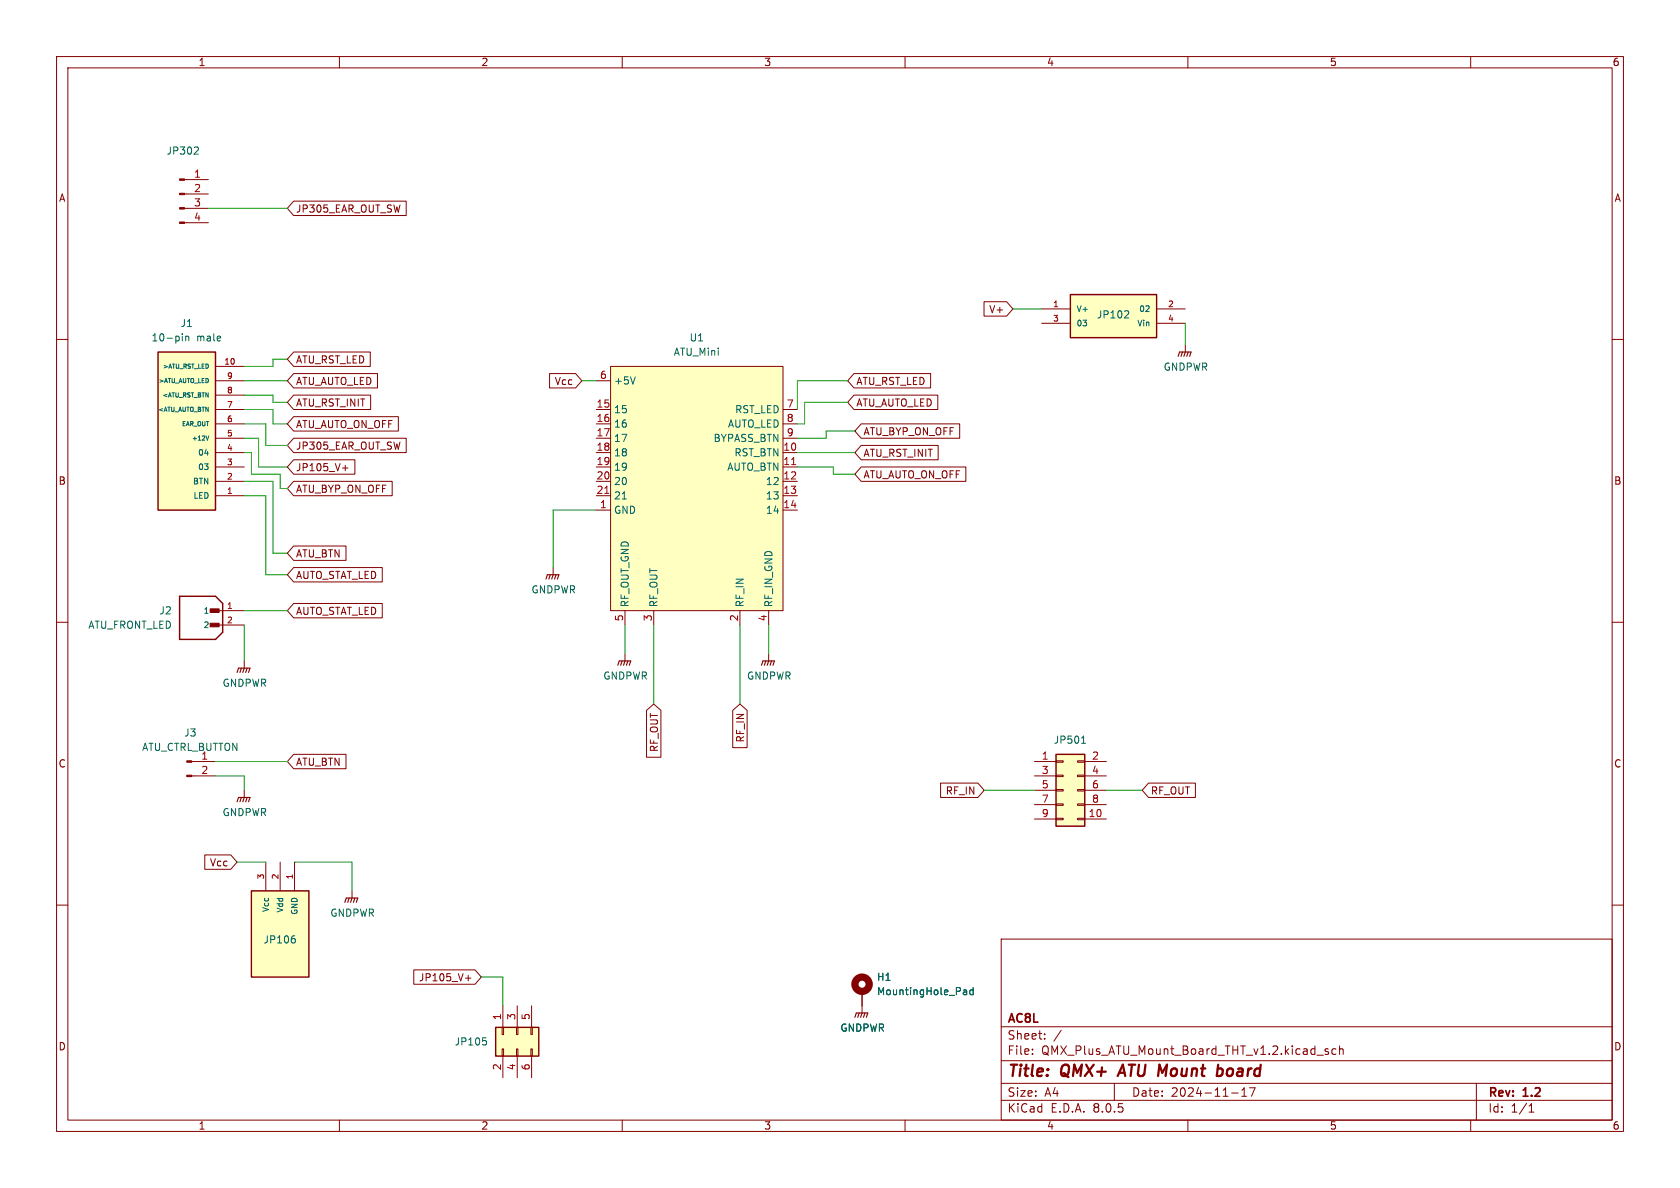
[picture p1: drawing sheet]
<svg xmlns="http://www.w3.org/2000/svg" width="297mm" height="210mm" viewBox="0 0 297 210" stroke-linecap="round" stroke-linejoin="round" font-family="sans-serif">
<g fill="none" stroke="#840000" stroke-width=".18">
<path d="M10 10h277v190h-277zM12 12h273v186h-273zM60 10v2M110 10v2M160 10v2M210 10v2M260 10v2M10 60h2M285 60h2M10 110h2M285 110h2M10 160h2"/>
<path d="M285 160h2M177 166h108v32h-108zM60 198v2M110 198v2M160 198v2M177 194.5h108M177 191.5h108M177 187.5h108M177 181.5h108M182.5 186.3v.1M182.5 185.5v.1M184.7 183.6v.1"/>
<path d="M184.7 182.8v.1M187.6 182.1l-1.3 2M197 191.5v3M210 198v2M217.7 193.2h1.2M219.5 193.8h.9M219.5 192.7l.5-.4v1.5M220.9 192.3h1l-.7 1.5M232.8 186.5h1.2M234.8 185.5l-.3-.1-.3 .2 .1 .2 .5 .2v.3h-.6M236.2 185.5l-.5-.1-.2 .3v.4l.1 .2h.6M236.8 185.5l.2-.1 .4 .1 .1 .9"/>
<path d="M236.8 184.9v1.5M260 198v2M261 191.5v6.5M270.3 196.6h.9M270.3 195.5l.4-.4v1.5"/>
</g>
<path d="M198.5 188.2l-.9 2M215.8 188.9l.4 .4-.1 .5-.2 .3" fill="none" stroke="#840000" stroke-width=".4"/>
<path d="M27.9 62.2h10.2v28h-10.2z" fill="#ffffc2"/>
<path d="M27.9 62.2h10.2v28h-10.2z" fill="none" stroke="#840000" stroke-width=".25"/>
<path d="M38.1 64.8h5.1M38.1 77.5h5.1M38.1 74.9h5.1M38.1 72.4h5.1M38.1 69.9h5.1M38.1 67.3h5.1M38.1 87.6h5.1M38.1 82.6h5.1M38.1 80h5.1M38.1 85.1h5.1M135.9 115.6v1.2M152.4 175.3v2.5" fill="none" stroke="#840000" stroke-width=".18"/>
<path d="M32.2 59v.1M32.2 59.4v.9M32.8 59.4v.9M32.8 59.5l.2-.1 .3 .1 .1 .8M36.4 77.1l.3 .7 .2-.7M170.5 175h.2l.2 .2v.6M170.9 175.8h-.4M170.9 175.3l-.4 .1M172 175.1l-.3-.1-.3 .2 .2 .6h.4M172 174.6v1.2" fill="none" stroke="#006464" stroke-width=".18"/>
<circle cx="152.4" cy="174" r="1.27" fill="none" stroke="#840000" stroke-width="1.3"/>
<path d="M134.6 117.6l.3-.8h2l-.2 .8M135.4 116.8l-.3 .8M135.9 116.8l-.3 .8M136.4 116.8l-.3 .8" fill="none" stroke="#840000" stroke-width=".2"/>
<path d="M189.2 52.1h15.3v7.6h-15.3z" fill="#ffffc2"/>
<path d="M189.2 52.1h15.3v7.6h-15.3z" fill="none" stroke="#840000" stroke-width=".25"/>
<path d="M184.1 54.6h5.1M184.1 57.2h5.1M204.5 54.6h5M204.5 57.2h5M209.5 61v1.2M110.5 115.6v1.2" fill="none" stroke="#840000" stroke-width=".18"/>
<path d="M199.3 54.9l.2 .3v.3l-.7 .7h.7" fill="none" stroke="#006464" stroke-width=".18"/>
<path d="M208.3 63l.2-.8h2.1l-.3 .8M209 62.2l-.2 .8M209.5 62.2l-.2 .8M210.1 62.2l-.3 .8M109.2 117.6l.3-.8h2l-.2 .8M110 116.8l-.3 .8M110.5 116.8l-.3 .8M111 116.8l-.3 .8" fill="none" stroke="#840000" stroke-width=".2"/>
<path d="M186.7 133.4h5.1v12.7h-5.1z" fill="#ffffc2"/>
<g fill="none" stroke="#840000" stroke-width=".18">
<path d="M32.6 39.4h4.2M32.6 36.8h4.2M32.6 34.3h4.2M32.6 31.8h4.2M38.1 108h5.1M38.1 110.5h5.1M97.8 100.3v1.3M33.9 134.6h4.2M33.9 137.2h4.2M43.2 139.7v1.3M182.9 134.6h3.8M182.9 137.2h3.8"/>
<path d="M182.9 139.7h3.8M186.7 139.6h1.3v.2h-1.3zM186.7 137h1.3v.3h-1.3zM186.7 134.5h1.3v.2h-1.3zM190.5 139.6h1.3v.2h-1.3zM190.5 137h1.3v.3h-1.3zM190.5 134.5h1.3v.2h-1.3zM191.8 134.6h3.8M191.8 137.2h3.8M191.8 139.7h3.8M182.9 144.8h3.8M182.9 142.2h3.8"/>
<path d="M186.7 144.7h1.3v.2h-1.3zM186.7 142.1h1.3v.3h-1.3zM190.5 144.7h1.3v.2h-1.3zM190.5 142.1h1.3v.3h-1.3zM191.8 144.8h3.8M191.8 142.2h3.8M152.4 177.8v1.3"/>
</g>
<path d="M31.7 105.4h6.4l1.3 1.3v5.1l-1.3 1.2h-6.4zM186.7 133.4h5.1v12.7h-5.1z" fill="none" stroke="#840000" stroke-width=".25"/>
<path d="M34.8 26l.3 .2-.1 .3-.7 .7h.8M191.2 131.4h.7M191.4 130.3l.2-.2v1.3" fill="none" stroke="#006464" stroke-width=".18"/>
<g fill="#840000" stroke="#840000" stroke-width=".18">
<path d="M31.7 39.2h.9v.3h-.9z"/>
<path d="M31.7 36.7h.9v.3h-.9z"/>
<path d="M31.7 34.2h.9v.2h-.9z"/>
<path d="M31.7 31.6h.9v.3h-.9z"/>
<path d="M37.1 110.2h1.6v.6h-1.6z"/>
<path d="M37.1 107.6h1.6v.7h-1.6z"/>
<path d="M33 137h.9v.3h-.9z"/>
<path d="M33 134.5h.9v.2h-.9z"/>
</g>
<path d="M96.5 102.4l.3-.8h2l-.2 .8M97.3 101.6l-.3 .8M97.8 101.6l-.3 .8M98.3 101.6l-.3 .8M41.9 141.7l.3-.7h2l-.3 .7M42.7 141l-.3 .7M43.2 141l-.3 .7M43.7 141l-.3 .7M151.1 179.8l.3-.7h2l-.2 .7M151.9 179.1l-.3 .7M152.4 179.1l-.3 .7M152.9 179.1l-.2 .7" fill="none" stroke="#840000" stroke-width=".2"/>
<path d="M107.9 64.8h30.5v43.2h-30.5z" fill="#ffffc2"/>
<g fill="none" stroke="#840000" stroke-width=".18">
<path d="M105.4 72.4h2.5M105.4 74.9h2.5M105.4 77.5h2.5M105.4 67.3h2.5M107.9 64.8h30.5v43.2h-30.5zM138.4 72.4h2.6M138.4 74.9h2.6M138.4 77.5h2.6M105.4 90.2h2.5M105.4 80h2.5M105.4 82.6h2.5M105.4 85.1h2.5"/>
<path d="M105.4 87.6h2.5M138.4 90.2h2.6M138.4 80h2.6M138.4 82.6h2.6M138.4 85.1h2.6M138.4 87.6h2.6M110.5 108v2.5M115.6 108v2.5M130.8 108v2.5M135.9 108v2.5"/>
</g>
<path d="M106.9 87.2h.7M139.9 82.1h.8" fill="none" stroke="#a90000" stroke-width=".18"/>
<path d="M112.3 66.6l-.4 1.3M110 88.2h.7" fill="none" stroke="#006464" stroke-width=".18"/>
<path d="M87.6 181.6h7.6v5.1h-7.6z" fill="#ffffc2"/>
<g fill="none" stroke="#840000" stroke-width=".18">
<path d="M43.2 116.8v1.3M62.2 157.5v1.3M88.9 177.8v3.8M91.4 177.8v3.8M94 177.8v3.8M88.8 181.6h.2v1.3h-.2zM88.8 185.4h.2v1.3h-.2zM88.9 186.7v3.8M91.3 181.6h.3v1.3h-.3zM91.3 185.4h.3v1.3h-.3zM91.4 186.7v3.8M93.9 181.6h.2v1.3h-.2z"/>
<path d="M93.9 185.4h.2v1.3h-.2zM94 186.7v3.8"/>
</g>
<path d="M87.6 181.6h7.6v5.1h-7.6z" fill="none" stroke="#840000" stroke-width=".25"/>
<path d="M85.3 183.5h.6M85.8 183.9l.2 .3v.3l-.2 .2" fill="none" stroke="#006464" stroke-width=".18"/>
<path d="M41.9 118.9l.3-.8h2l-.3 .8M42.7 118.1l-.3 .8M43.2 118.1l-.3 .8M43.7 118.1l-.3 .8M61 159.5l.2-.7h2l-.2 .7M61.7 158.8l-.2 .7M62.2 158.8l-.2 .7M62.7 158.8l-.2 .7" fill="none" stroke="#840000" stroke-width=".2"/>
<path d="M44.4 157.5h10.2v15.2h-10.2z" fill="#ffffc2"/>
<path d="M44.4 157.5h10.2v15.2h-10.2z" fill="none" stroke="#840000" stroke-width=".25"/>
<g fill="none" stroke="#840000" stroke-width=".18">
<path d="M51.9 35.6h19.9v2.5h-19.9l-1.1-1.3zM174 53.3h4l1.1 1.3-1.1 1.3h-4zM51.9 77.5h19.9v2.5h-19.9l-1.1-1.3zM51.9 73.7h18.5v2.5h-18.5l-1.1-1.3zM51.9 66h14.8v2.6h-14.8l-1.1-1.3zM51.9 69.8h13.6v2.6h-13.6l-1.1-1.3zM51.9 62.2h13.6v2.6h-13.6l-1.1-1.3zM97.2 66h4.6l1.1 1.3-1.1 1.3h-4.6zM151 66h13.5v2.6h-13.5l-1.1-1.3zM151 69.8h14.8v2.6h-14.8l-1.1-1.3zM152.2 74.9h17.5v2.6h-17.5l-1.1-1.3zM152.2 78.7h13.7v2.6h-13.7l-1.1-1.3z"/>
<path d="M51.9 96.5h9.3v2.6h-9.3l-1.1-1.3zM51.9 85.1h17.4v2.5h-17.4l-1.1-1.2zM51.9 81.3h10.8v2.5h-10.8l-1.1-1.2zM60.6 82.7h.9M61 82.3v.9M152.2 82.5h18.6v2.6h-18.6l-1.1-1.3zM51.9 106.7h15.7v2.5h-15.7l-1.1-1.2zM51.9 100.3h15.7v2.6h-15.7l-1.1-1.3zM51.9 133.3h9.3v2.6h-9.3l-1.1-1.3zM114.3 125.6l1.3-1.1 1.2 1.1v8.3h-2.5zM129.5 125.6l1.3-1.1 1.3 1.1v6.6h-2.6zM166.3 138.4h6.6l1.1 1.3-1.1 1.3h-6.6z"/>
<path d="M203 138.4h8.3v2.6h-8.3l-1.1-1.3zM36.2 151.1h4.6l1.1 1.3-1.1 1.3h-4.6zM47 152.4v5.1M49.5 152.4v5.1M52.1 152.4v5.1M73.1 171.4h10.9l1.1 1.3-1.1 1.3h-10.9zM82.3 172.9h1M82.8 172.4v1M152.4 175.3v2.5"/>
</g>
<path d="M51.9 165.4h.2M52 165.9l.2 .3v.3l-.2 .2M170.5 175h.2l.2 .2v.6M170.9 175.8h-.4M170.9 175.3l-.4 .1M172 175.1l-.3-.1-.3 .2 .2 .6h.4M172 174.6v1.2" fill="none" stroke="#006464" stroke-width=".18"/>
<g fill="none" stroke="#009600" stroke-width=".18">
<path d="M36.8 36.8h14M179.1 54.6h5M209.5 57.2v3.8M43.2 77.5h2.5v5.1h5.1M43.2 74.9h3.8v3.8h3.8M43.2 69.9h5.1v1.2h2.5M43.2 72.4h5.1v2.5h2.5M43.2 67.3h7.6M50.8 63.5h-2.5v1.3h-5.1M102.9 67.3h2.5M149.9 71.1h-7.7v3.8h-1.2M149.9 67.3h-8.9v5.1"/>
<path d="M151.1 76.2h-5.1v1.3h-5M43.2 80h1.2v3.8h5.1v2.6h1.3M43.2 87.6h3.8v14h3.8M43.2 85.1h5.1v12.7h2.5M105.4 90.2h-7.6v10.1M141 80h10.1M141 82.6h6.3v1.2h3.8M43.2 110.5v6.3M43.2 108h7.6M110.5 110.5v5.1M115.6 110.5v14M130.8 110.5v14"/>
<path d="M135.9 110.5v5.1M38.1 137.2h5.1v2.5M38.1 134.6h12.7M174 139.7h8.9M195.6 139.7h6.3M41.9 152.4h5.1M52.1 152.4h10.1v5.1M85.1 172.7h3.8v5.1"/>
</g>
<g font-size="2.8" fill="#840000">
<text x="178" y="190.9">Title:</text>
<text x="187.7" y="190.9">QMX+</text>
<text x="198.7" y="190.9">ATU Mount</text>
<text x="217.6" y="190.9">board</text>
</g>
<g font-size="2.1" fill="#840000">
<text x="178" y="184">Sheet:</text>
<text x="178" y="181.2">AC8L</text>
<text x="178" y="186.7">File:</text>
<text x="184.1" y="186.7">QMX_Plus_ATU_Mount_Board_THT_v1.2.kicad_sch</text>
<text x="178" y="196.9">KiCad</text>
<text x="178" y="194.1">Size:</text>
<text x="184.7" y="194.1">A4</text>
<text x="185.7" y="196.9">E.D.A.</text>
<text x="193.3" y="196.9">8.0.5</text>
<text x="200" y="194.1">Date:</text>
<text x="207" y="194.1">2024-11-17</text>
<text x="263" y="194.3">Rev:</text>
<text x="263" y="196.9">Id:</text>
<text x="267.1" y="196.9">1/1</text>
<text x="269.4" y="194.3">1.2</text>
</g>
<g font-size="1.8" fill="#840000">
<text x="35" y="11.9">1</text>
<text x="85" y="11.9">2</text>
<text x="135" y="11.9">3</text>
<text x="185" y="11.9">4</text>
<text x="235" y="11.9">5</text>
<text x="285" y="11.9">6</text>
<text x="10.3" y="35.9">A</text>
<text x="285.3" y="35.9">A</text>
<text x="52.2" y="37.8">JP305_EAR_OUT_SW</text>
<text x="174.8" y="55.6">V+</text>
<text x="52.2" y="64.5">ATU_RST_LED</text>
<text x="52.2" y="68.3">ATU_AUTO_LED</text>
<text x="98" y="68.3">Vcc</text>
<text x="151.3" y="68.3">ATU_RST_LED</text>
<text x="52.2" y="75.9">ATU_AUTO_ON_OFF</text>
<text x="52.2" y="72.1">ATU_RST_INIT</text>
<text x="151.3" y="72.1">ATU_AUTO_LED</text>
<text x="152.6" y="77.2">ATU_BYP_ON_OFF</text>
<text x="52.2" y="79.7">JP305_EAR_OUT_SW</text>
<text x="52.2" y="83.5">JP105_V+</text>
<text x="152.6" y="81">ATU_RST_INIT</text>
<text x="10.3" y="85.9">B</text>
<text x="52.2" y="87.3">ATU_BYP_ON_OFF</text>
<text x="152.6" y="84.8">ATU_AUTO_ON_OFF</text>
<text x="285.3" y="85.9">B</text>
<text x="52.2" y="98.7">ATU_BTN</text>
<text x="52.2" y="102.6">AUTO_STAT_LED</text>
<text x="52.2" y="108.9">AUTO_STAT_LED</text>
<text x="131.8" y="131.4" transform="rotate(-90 131.8 131.4)">RF_IN</text>
<text x="10.3" y="135.9">C</text>
<text x="52.2" y="135.6">ATU_BTN</text>
<text x="116.5" y="133" transform="rotate(-90 116.5 133)">RF_OUT</text>
<text x="285.3" y="135.9">C</text>
<text x="167.1" y="140.7">RF_IN</text>
<text x="203.4" y="140.7">RF_OUT</text>
<text x="37" y="153.4">Vcc</text>
<text x="74" y="173.7">JP105_V+</text>
<text x="10.3" y="185.9">D</text>
<text x="285.3" y="185.9">D</text>
<text x="35" y="199.9">1</text>
<text x="85" y="199.9">2</text>
<text x="135" y="199.9">3</text>
<text x="185" y="199.9">4</text>
<text x="235" y="199.9">5</text>
<text x="285" y="199.9">6</text>
</g>
<g font-size="1.8" fill="#006464">
<text x="29.4" y="27.5">JP302</text>
<text x="31.8" y="58">J1</text>
<text x="193.8" y="56.5">JP102</text>
<text x="26.7" y="60.6">10-pin</text>
<text x="34.8" y="60.6">male</text>
<text x="119" y="63.1">ATU_Mini</text>
<text x="121.8" y="60.6">U1</text>
<text x="205.6" y="65.7">GNDPWR</text>
<text x="108.5" y="68.2">+5V</text>
<text x="108.5" y="73.3">15</text>
<text x="108.5" y="75.8">16</text>
<text x="128.6" y="75.8">AUTO_LED</text>
<text x="129.9" y="73.3">RST_LED</text>
<text x="108.5" y="78.3">17</text>
<text x="108.5" y="80.9">18</text>
<text x="108.5" y="83.4">19</text>
<text x="126" y="78.3">BYPASS_BTN</text>
<text x="128.5" y="83.4">AUTO_BTN</text>
<text x="129.7" y="80.9">RST_BTN</text>
<text x="108.5" y="86">20</text>
<text x="108.5" y="88.5">21</text>
<text x="135.3" y="86">12</text>
<text x="135.3" y="88.5">13</text>
<text x="108.5" y="91">GND</text>
<text x="135.3" y="91">14</text>
<text x="93.9" y="105.1">GNDPWR</text>
<text x="111.4" y="107.4" transform="rotate(-90 111.4 107.4)">RF_OUT_GND</text>
<text x="116.4" y="107.4" transform="rotate(-90 116.4 107.4)">RF_OUT</text>
<text x="131.7" y="107.4" transform="rotate(-90 131.7 107.4)">RF_IN</text>
<text x="136.8" y="107.4" transform="rotate(-90 136.8 107.4)">RF_IN_GND</text>
<text x="15.5" y="111.4">ATU_FRONT_LED</text>
<text x="28.1" y="108.8">J2</text>
<text x="39.2" y="121.6">GNDPWR</text>
<text x="106.6" y="120.3">GNDPWR</text>
<text x="132" y="120.3">GNDPWR</text>
<text x="32.5" y="130.4">J3</text>
<text x="186.2" y="131.7">JP501</text>
<text x="25" y="132.9">ATU_CTRL_BUTTON</text>
<text x="35.5" y="134.4">1</text>
<text x="39.2" y="144.5">GNDPWR</text>
<text x="46.5" y="167">JP106</text>
<text x="58.3" y="162.3">GNDPWR</text>
<text x="154.9" y="173.6">H1</text>
<text x="154.9" y="176.1">MountingHole_Pad</text>
<text x="80.3" y="185">JP105</text>
<text x="148.5" y="182.6">GNDPWR</text>
</g>
<g font-size="1.8" fill="#a90000">
<text x="34.2" y="31.5">1</text>
<text x="34.2" y="34">2</text>
<text x="34.2" y="36.6">3</text>
<text x="34.2" y="39.1">4</text>
<text x="106" y="67.1">6</text>
<text x="105.4" y="72.1">15</text>
<text x="105.4" y="74.7">16</text>
<text x="105.4" y="77.2">17</text>
<text x="139" y="72.1">7</text>
<text x="139" y="74.7">8</text>
<text x="139" y="77.2">9</text>
<text x="105.4" y="79.8">18</text>
<text x="105.4" y="82.3">19</text>
<text x="138.4" y="79.8">10</text>
<text x="138.4" y="82.3">11</text>
<text x="105.4" y="84.8">20</text>
<text x="105.4" y="87.4">21</text>
<text x="106" y="89.9">1</text>
<text x="138.4" y="84.8">12</text>
<text x="138.4" y="87.4">13</text>
<text x="138.4" y="89.9">14</text>
<text x="110.2" y="109.9" transform="rotate(-90 110.2 109.9)">5</text>
<text x="115.3" y="109.9" transform="rotate(-90 115.3 109.9)">3</text>
<text x="130.6" y="109.9" transform="rotate(-90 130.6 109.9)">2</text>
<text x="135.6" y="109.9" transform="rotate(-90 135.6 109.9)">4</text>
<text x="35.5" y="136.9">2</text>
<text x="184.1" y="134.4">1</text>
<text x="184.1" y="136.9">3</text>
<text x="193" y="134.4">2</text>
<text x="193" y="136.9">4</text>
<text x="184.1" y="139.4">5</text>
<text x="184.1" y="142">7</text>
<text x="193" y="139.4">6</text>
<text x="193" y="142">8</text>
<text x="184.1" y="144.5">9</text>
<text x="192.4" y="144.5">10</text>
<text x="88.6" y="180.4" transform="rotate(-90 88.6 180.4)">1</text>
<text x="91.2" y="180.4" transform="rotate(-90 91.2 180.4)">3</text>
<text x="93.7" y="180.4" transform="rotate(-90 93.7 180.4)">5</text>
<text x="88.6" y="189.3" transform="rotate(-90 88.6 189.3)">2</text>
<text x="91.2" y="189.3" transform="rotate(-90 91.2 189.3)">4</text>
<text x="93.7" y="189.3" transform="rotate(-90 93.7 189.3)">6</text>
</g>
<g font-size="1.4" fill="#a90000">
<text x="186.1" y="54.4">1</text>
<text x="186.1" y="56.9">3</text>
<text x="206.4" y="54.4">2</text>
<text x="206.4" y="56.9">4</text>
<text x="39.5" y="64.5">10</text>
<text x="40" y="69.6">8</text>
<text x="40" y="67.1">9</text>
<text x="40" y="77.2">5</text>
<text x="40" y="74.7">6</text>
<text x="40" y="72.1">7</text>
<text x="40" y="82.3">3</text>
<text x="40" y="79.8">4</text>
<text x="40" y="87.4">1</text>
<text x="40" y="84.8">2</text>
<text x="40" y="107.7">1</text>
<text x="40" y="110.2">2</text>
<text x="46.7" y="155.6" transform="rotate(-90 46.7 155.6)">3</text>
<text x="49.3" y="155.6" transform="rotate(-90 49.3 155.6)">2</text>
<text x="51.8" y="155.6" transform="rotate(-90 51.8 155.6)">1</text>
</g>
<g font-size="1.4" fill="#006464">
<text x="190.2" y="55.3">V+</text>
<text x="190.2" y="57.9">03</text>
<text x="200.9" y="57.9">Vin</text>
<text x="201.3" y="55.3">02</text>
<text x="34.9" y="83.3">03</text>
<text x="34.9" y="80.7">04</text>
<text x="34" y="85.8">BTN</text>
<text x="34.1" y="88.4">LED</text>
<text x="35.9" y="108.7">1</text>
<text x="35.9" y="111.2">2</text>
<text x="47.7" y="161.4" transform="rotate(-90 47.7 161.4)">Vcc</text>
<text x="50.3" y="161.5" transform="rotate(-90 50.3 161.5)">Vdd</text>
<text x="52.8" y="161.8" transform="rotate(-90 52.8 161.8)">GND</text>
</g>
<g font-size="1" fill="#006464">
<text x="28.6" y="65.4">&gt;ATU_RST_LED</text>
<text x="27.9" y="67.9">&gt;ATU_AUTO_LED</text>
<text x="28.6" y="70.5">&lt;ATU_RST_BTN</text>
<text x="27.8" y="73">&lt;ATU_AUTO_BTN</text>
<text x="32" y="75.5">EAR_OUT</text>
<text x="33.8" y="78.1">+12V</text>
</g>
</svg>
